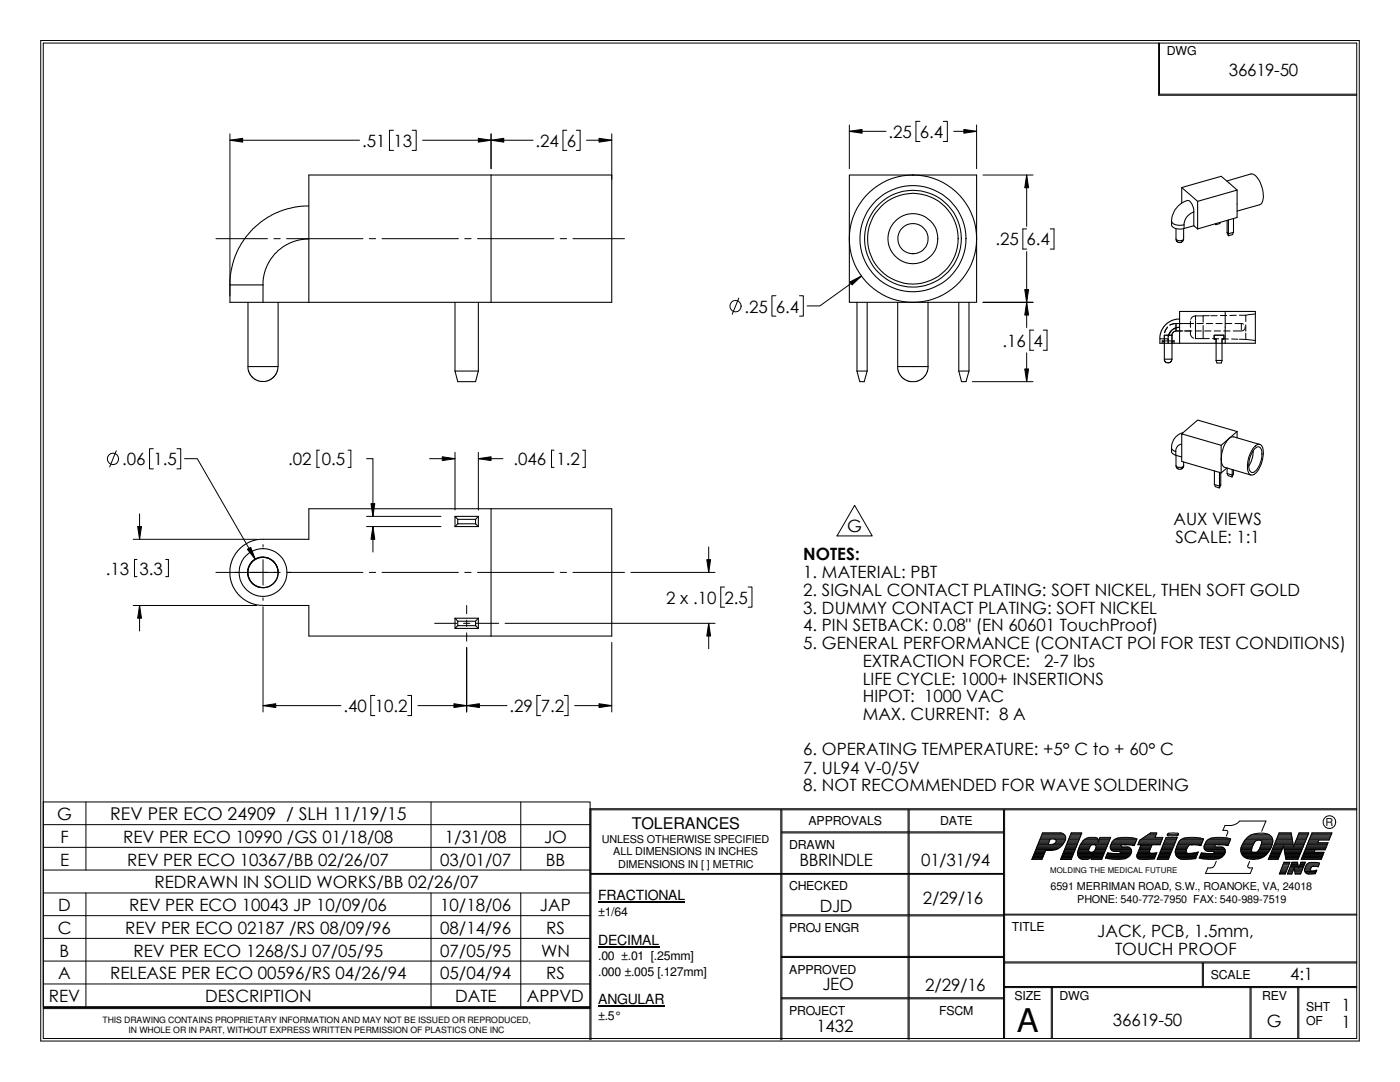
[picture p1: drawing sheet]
<svg xmlns="http://www.w3.org/2000/svg" width="279mm" height="216mm" viewBox="0 0 279 216" stroke-linecap="round" stroke-linejoin="round" font-family="sans-serif">
<g fill="none" stroke="#000" stroke-width=".2">
<path d="M8.1 8.1h263.2v199.6h-263.2zM8.6 8.6h262.2v198.6h-262.2zM231.2 8.6v10.4h39.6M231.4 8.6v10.2h39.4M45.9 28l2.5-.4v.8zM45.9 28h25.9M45.9 26.7v32.4M78.5 26h-.8v4h.8M82.3 26h.8v4h-.8M84.3 28h22.1M95.5 27.6l2.5 .4-2.5 .4zM98 28l2.5-.4v.8z"/>
<path d="M98 26.7v7M113.1 26h-.7v4h.7M115 26h.8v4h-.8M117.1 28h5M119.5 27.6l2.6 .4-2.6 .4zM122.1 26.7v9.1M169.5 26.2l2.5-.4v.8zM169.5 24.9v8.8M169.5 26.2h7.3M183.6 24.2h-.8v4h.8M188.3 24.2h.8v4h-.8M190.3 26.2h4.6"/>
<path d="M192.4 25.8l2.5 .4-2.5 .4zM194.9 24.9v8.8M196.2 34.9h10M204.9 34.9l.4 2.6h-.8zM204.9 34.9v10.3M43.1 47.6h10.3M54.7 47.6h1.2M57.2 47.6h15.2M73.7 47.6h1.3M76.2 47.6h15.3M92.8 47.6h1.2M95.3 47.6h15.2"/>
<path d="M111.8 47.6h1.3M114.3 47.6h10.3M147.4 59.5l-1.3 3.2M154.9 59h-.8v4.1h.8M159.6 59h.7v4.1h-.7M169.6 56.3l2.3-1.2-1.8 1.8zM171.9 55.1l-8.3 5.9h-2.5M204.5 57.8h.8l-.4 2.5zM204.9 45.7h-.8v4h.8M204.9 50.2v15.2M209.6 45.7h.8v4h-.8M194.1 76.2h12.1"/>
<path d="M196.2 60.3h10M204.5 73.6h.8l-.4 2.6zM204.9 60.3l.4 2.6h-.8zM204.9 70.4v5.8M206.3 65.9h-.8v4h.8M208.2 65.9h.8v4h-.8M231.9 68h2.4M231.9 68v.5M232.6 66.9h1.3M233 65.3l-.6 1.1M233.1 67.6v.9M233.6 66.9h-1.2v1.6l-.2-.3-.3-.2"/>
<path d="M233.7 66l-.6 1.2M233.9 66.9v1.6l.1-.3 .3-.2M234.3 68v.5M234.7 66a.88 .88 0 0 0-.8 .9M234.7 64.6h1.3M234.7 64.6h3.5M234.7 64.6l-1.2 .3M234.7 64.8v1.2h1.3M234.7 64.6v1.2M235.4 65.3l-1.2 .4M236.3 66h1.3M236.6 66h1.3"/>
<path d="M237.6 64.1v1.2M237.6 66v.5a1.02 1.02 0 0 0 .7 1M238.5 66h1.3M238.6 64.1v1.2M238.6 63.4v-.4v.9M238.6 64.6v1.2M238.6 66.5v1.1v-.2M238.6 65.5v1.3M238.6 67.6h1.5M238.8 64.6h1.3M240.1 63h1.2M240.1 63v1.3"/>
<path d="M240.1 64.9v1.3M240.1 66.3v1.3M240.1 63h-1.3a1.16 1.16 0 0 0-1.2 .7M240.1 67.6h1.2M240.4 66h1.3M240.7 64.6h1.3M241.6 63h1.3M242 67.6h1.2M242.3 66.9h2v.7h-.4v.9v-.9h.4v-.7h-2v.7zM242.3 66h1.3M242.3 67.6h.4v.9v-.9zM242.7 64.6h1.2"/>
<path d="M243.5 62.9h1.3M243.9 67.6h1.3M244.2 66h1.3M244.6 64.6h1.2M245.8 67.6l1.3 .1M246.5 64.6h1.2M246.7 62.9h-1.3M247.4 67.7h1.2M247.4 62.9h1.2M247.7 64.6v1.2M247.7 64.6l.5 .1M248.5 65.2a.81 .81 0 0 1-1.1 .8h-1.3"/>
<path d="M248.6 62.9v1.3M248.6 64.8v1.3M248.6 66.5v1.2M248.6 67.7l1.9 .2M250.5 62.7l-1.9 .2M23.2 90l-1.3 3.2M30.6 89.5h-.8v4.1h.8M35.3 89.5h.8v4.1h-.8M36.8 91.5h2.6l11.6 20.1M63.8 89.8h-.6v3.5h.6M69.5 89.8h.5v3.5h-.5M73.2 91.5h1.2v11.5"/>
<path d="M85.7 91.5h5.1M88.3 91.1l2.5 .4-2.5 .4zM90.8 90.3v11.5M95.5 91.5l2.5-.4v.8zM95.5 91.5h4.9M95.5 90.3v11.5M110.6 89.8h-.5v3.5h.5M116.3 89.8h.5v3.5h-.5M26.6 107.6h24.6M27.3 111.6h-.5v3.5h.5M27.5 105.1h.7l-.3 2.5zM27.9 102.5v5.1"/>
<path d="M33.1 111.6h.5v3.5h-.5M43.1 114.2h12.8M49.4 109.6l.6-.4 1 2.4zM52.5 108.7v.4M52.5 111.7v5.1M52.5 119.3v.5M57.2 114.2h15.2M73.2 105.1h14.8M73.2 103h14.8M73.7 114.2h1.3M74 100.5h.8l-.4 2.5zM74.4 105.1l.4 2.5h-.8z"/>
<path d="M74.4 105.1v5.1M76.2 114.2h15.3M92.8 114.2h1.2M95.3 114.2h15.2M111.8 114.2h1.3M114.3 114.2h10.3M125.9 114.2h16.8M141.1 111.7h.7l-.4 2.5zM141.4 109.1v5.1M144.6 117.1h-.8v4.1h.8M149.3 117.1h.8v4.1h-.8M170.6 100.8l3.5 6.1h-7.1z"/>
<path d="M26.6 120.8h24.6M27.9 120.8l.3 2.6h-.7zM27.9 120.8v5.1M52.5 121.1v21M74.8 138.8h-.8v4h.8M81.4 138.8h.7v4h-.7M86.7 124.4h4.5M92.5 124.4h1.3M93.1 120.8v1.7M93.1 123.7v1.3M93.1 126.3v1.6M93.1 129.2v12.9"/>
<path d="M95 124.4h4.5M100.8 124.4h41.9M107.9 138.8h-.8v4h.8M112.6 138.8h.8v4h-.8M122.1 128.2v13.9M141.4 124.4l.4 2.5h-.7zM141.4 124.4v5.1M52.5 140.8l2.5-.4v.8zM52.5 140.8h15.5M83.4 140.8h17.8M90.6 140.4l2.5 .4-2.5 .4zM93.1 140.8l2.6-.4v.8z"/>
<path d="M114.7 140.8h7.4M119.5 140.4l2.6 .4-2.6 .4zM8.6 160h109.2v40.9h-109.2zM8.6 169.1h109.2M8.6 173.6h109.2M8.6 164.5h109.2M8.6 178.2h109.2M17.1 160v13.6M17.1 178.2v22.7M86 160v13.6M86 178.2v22.7M103.9 160v13.6"/>
<path d="M103.9 178.2v22.7M117.9 174.5h82.4M117.9 174.3h82.4M155.8 161.6v45.9M156 161.6v45.9M156 166.2h44.3M156 166h44.3M181.2 161.6v4.4M181.2 166.2v8.1M181.2 174.5v8M181.4 161.6v4.4M181.4 166.2v8.1"/>
<path d="M181.4 174.5v8M200.3 161.6v45.6M200.5 161.6v45.6M206 171.3h2M206.1 171.1h2M206.2 170.9h2M206.2 170.7h2.1M206.3 170.5h2.1M206.4 170.3h2M206.5 170.1h2M206.6 169.9h2M206.7 169.7h3.3"/>
<path d="M206.8 169.5h4.1M206.8 169.3h4.5M206.9 169.1h4.6M207 168.9h4.8M207.1 168.7h4.9M207.1 168.5l3-.1a.53 .53 0 0 0 .6-.4 .53 .53 0 0 0-.3-.6h-.8l-.4 1.1M207.2 168.3h2.1M207.3 168.1h2M207.4 167.9h2M207.5 167.6h2M207.6 167.5h2M207.6 167.3h5.1"/>
<path d="M207.7 167h5M207.8 166.8h4.8M207.9 166.6h4.6M208 166.5h4.3M208.1 166.2h3.8M209.9 169.7a3 3 0 0 0 2.8-2.6l-.2-.4-.6-.5h-3.8l-2.2 5.3h2l.8-1.8M210.1 168.5h2M210.5 168.3h1.8M210.5 167.5h2.2M210.7 168.1h1.7M210.7 167.6h1.9M210.8 167.9h1.7"/>
<path d="M211.7 171.3h2.1M211.8 171.1h2.1M211.9 170.9h2.1M212 170.7h2.1M212 170.5h2.2M212.1 170.3h2.1M212.2 170.1h2.1M212.3 169.9h2.1M212.4 169.7h2.1M212.5 169.5h2.1M212.6 169.3h2.1M212.6 169.1h2.2"/>
<path d="M212.7 168.9h2.1M212.8 168.7h2.1M212.9 168.5h2.1M213 168.3h2.1M213 168.1h2.1M213.1 167.9h2.1M213.2 167.6h2.1M213.3 167.5h2.1M213.4 167.3h2.1M213.4 167h2.2M213.5 166.8h2.1M213.6 166.6h2.1"/>
<path d="M213.7 166.5h2.1M213.8 166.2h2.1l-2.1 5.3h-2.1zM213.8 166.2h2.1M215.1 170.1h5.3M215.1 170.3h5.2M215.1 170.5h5.2M215.1 169.9h2.2M215.1 170.7h5.1M215.1 169.7h2.2M215.2 170.9h4.9M215.2 169.5h2.1M215.3 169.3h2.1"/>
<path d="M215.3 171.1h2.5M215.3 169.1h2.2M215.4 168.9h2.2M215.6 168.7h2.2M215.6 171.3h1.9M215.6 168.5h5.5M215.8 168.3h5.4M215.9 168.1h5.4M216.1 167.9h5.2M216.3 167.6l.9-.5h1.4a.63 .63 0 0 1 .6 .9l.3-.9h2.2l-1.8 4.4h-2.1l.3-.9a1.8 1.8 0 0 1-2.9 .3 3.8 3.8 0 0 1 1.1-3.3zM216.3 167.6h2.9M216.5 167.5h2.7"/>
<path d="M216.9 167.3h2.1M217.8 171.3h2.1M217.9 171.1h2.1M218.3 169.9h2.2M218.5 169.7h2.1M218.6 169.5h2.1M218.7 168.7h2.3M218.7 169.3h2.1M218.7 169.1l-.2 .5a.68 .68 0 0 1-.6 .5 .68 .68 0 0 1-.6-.5v-.1M218.7 169.1a.38 .38 0 0 0-.3-.5 .69 .69 0 0 0-.9 .4l-.2 .5M218.7 168.9h2.2M218.7 169.1h2.2"/>
<path d="M219.3 167.6h2.1M219.4 167.5h2.1M219.5 167.3h2.1M220.6 171.1h4.4M220.7 170.9h4.6M220.8 170.7h4.7M220.9 170.5h4.7M221 170.3h1.2M221 171.3h3.6M221.6 168.9h2.2M221.6 169.1h3.8M221.6 169.3h4"/>
<path d="M221.7 168.7h2.1M221.7 169.5h4.1M221.7 168.5h4.8M221.8 168.3h4.8M221.9 169.7h3.9M221.9 168.1h4.8M222.1 167.9h4.6M222.2 167.6h4.6M222.4 169.9h3.4M222.5 167.5h4.4M223 167.3h3.4M223.5 170.3h2.2"/>
<path d="M223.6 170.1h2.2M224.4 168.6l2 .1 .5-1.3a5.6 5.6 0 0 0-4.6 .2 1.68 1.68 0 0 0-.5 2.1l.6 .2M224.8 168.6h-.9l-.2 .3 .2 .1h1.1a1.01 1.01 0 0 1 .9 .8 1.01 1.01 0 0 1-.6 1.1 3.8 3.8 0 0 1-3.3 .5l-1.4-.2 .5-1.1 2.3 .2 .2-.3-.2-.1M226 168.7h.4M226.9 170.7h3.7M226.9 170.9h3.6M226.9 170.5h3.8M226.9 171.1h3.6M227 170.3h3.8M227.1 170.1h2.4M227.1 168.5h4.4M227.1 171.3h3.3"/>
<path d="M227.2 169.9h2.2M227.2 168.3h4.4M227.2 169.7h2.2M227.3 168.1h4.4M227.3 169.5h2.2M227.4 167.9h4.4M227.4 167.7l2.2-1.5h1.3l-.4 .9h1.6l-.6 1.5h-1.6l-.5 1.2a.41 .41 0 0 0 .2 .4 .41 .41 0 0 0 .5 0l.8-.1-.5 1.3-2.6 .1a.73 .73 0 0 1-.7-.2 .73 .73 0 0 1-.2-.7l.8-2h-.6zM227.4 169.3h2.2M227.5 167.6h4.4M227.5 169.1h2.2M227.6 168.9h2.2M227.7 168.7h2.2"/>
<path d="M227.8 167.5h4.1M228 167.3h4M228.3 167h2.2M228.7 166.8h1.9M229 166.6h1.7M229.3 166.5h1.5M229.6 166.2h1.2M231 171.3h2.3M231.1 171.1h2.2M231.2 170.9h2.2M231.3 170.7h2.2M231.4 170.5h2.2"/>
<path d="M231.4 170.3h2.2M231.5 170.1h2.2M231.6 169.9h2.2M231.7 169.7h2.2M231.8 169.5h2.2M231.9 169.3h2.2M231.9 169.1h2.2M232 168.9h2.2M232.1 168.7h2.2M232.2 168.5h2.2M232.2 168.3h2.3M232.3 168.1h2.3"/>
<path d="M232.4 167.9h2.3M232.5 167.6h2.2M232.6 167.5h2.2M232.7 167.3h2.2M232.7 167.1h2.3l-1.8 4.4h-2.3zM233 166.6h2.1M233 166.5h2.2M233 166.4l.3-.2h1.1h.7l.1 .3-.3 .3h-.9h-.9l-.1-.1zM234.5 169.9h2.2M234.5 170.1h2.3M234.6 169.7h2.1M234.6 170.3h4.4"/>
<path d="M234.6 170.5h4.3M234.7 169.5h2.1M234.7 169.3h2.2M234.7 170.7h4.1M234.8 169.1h2.2M234.8 170.9h4M234.9 168.9h2.2M234.9 168.7h2.4M235 168.5h4.8M235 171.1h3.7M235.1 168.3h4.8M235.2 168.1h4.7"/>
<path d="M235.3 171.3h3.3M235.4 167.9h4.6M235.5 167.6h4.6M235.8 167.5h4.4M236.3 167.3h3.3M237.7 168.6l1.9 .1 .6-1.3a5.6 5.6 0 0 0-4.7 .2l-.6 1.1a2.16 2.16 0 0 0 .1 2.4 3.2 3.2 0 0 0 2.6 .4l1-.2M238.1 168.6a.81 .81 0 0 0-1.1 .4v.1a.68 .68 0 0 0-.2 .9 .68 .68 0 0 0 .9 .3l1.4-.3-.5 1.3M238.8 170.1h.3M239.3 168.7h.4M239.4 171.1h4.4M239.4 170.9h4.6M239.5 170.7h4.7"/>
<path d="M239.6 170.5h4.7M239.7 170.3h1.2M239.7 171.3h3.6M240.3 168.9h2.2M240.3 169.1h3.8M240.3 169.3h4M240.4 168.7h2.1M240.4 169.5h4.1M240.5 168.5h4.7M240.5 168.3h4.8M240.6 169.7h3.9M240.6 168.1h4.8"/>
<path d="M240.8 167.9h4.6M241 167.6h4.5M241.1 169.9h3.5M241.2 167.5h4.4M241.7 167.3h3.4M242.2 170.3h2.2M242.3 170.1h2.2M242.7 171.8l-.5 1.2-.3 .1-.9 .1-.4 1.1h8.9l.5-1.1-.8-.1-.2-.2 .4-1M243.1 168.6l2 .1 .5-1.3a5.6 5.6 0 0 0-4.6 .2 1.68 1.68 0 0 0-.5 2.1l.6 .2M243.5 168.6h-.9l-.2 .3 .2 .1h1.1a1.01 1.01 0 0 1 .9 .8 1.01 1.01 0 0 1-.6 1.1 3.8 3.8 0 0 1-3.3 .5l-1.4-.2 .5-1.1 2.3 .2 .2-.3-.2-.1M244.7 168.7h.4M247.6 169.7h2.2"/>
<path d="M247.6 169.5h2.2M247.6 169.3h2.3M247.6 169.9h2.2M247.7 169.1h2.2M247.7 170.1h5.4M247.7 170.3h5.2M247.8 168.9h2.2M247.9 168.7h2.2M247.9 170.5h4.9M247.9 168.5h2.2M248 170.7h4.6M248 168.3h2.3"/>
<path d="M248.2 168.1h2.2M248.2 170.9h4.1M248.3 167.9h2.3M248.4 171.1h3.5M248.5 167.6h2.5M248.6 167.5h5.4M248.8 167.3h5.1M248.9 171.3h2.5M249 167h4.8M249.3 166.8h4.4M249.6 166.6a3.8 3.8 0 0 1 4.1 .3l.3 .6v.5M249.6 166.6a4.1 4.1 0 0 0-1.9 2.5"/>
<path d="M249.6 166.6h3.8M250.2 166.5h2.8M250.4 168l-.4 .8a.86 .86 0 0 0 0 1.2 .93 .93 0 0 0 1.2-.3M250.4 168l.6-.4h.4a.49 .49 0 0 1 .5 .4 .49 .49 0 0 1-.2 .5l-.5 1.2M251 169.9h2.2M251.2 169.7h2.2M251.3 169.5h2.2M251.4 169.3h2.2M251.5 169.1h2.2M251.5 167.6h2.5M251.5 168.9h2.3M251.6 168.7h2.2"/>
<path d="M251.7 168.5h2.2M251.8 168.3h2.2M251.8 167.9h2.2M251.8 165.9l.8-2.1h-5.2a2.85 2.85 0 0 1-1.9 .9h-1l-.4 1h.7l.2 .1v.4l-.3 .6M251.8 168.1h2.2M253.2 171.3h1.9M253.3 171.1h1.9M253.4 170.9h1.9M253.4 170.7h2M253.5 170.5h2M253.6 170.3h2M253.7 170.1h2"/>
<path d="M253.7 168.9v.1M253.8 169.9h1.9M253.9 169.7h1.9M254 169.5h1.9M254 169.3h2M254 168a3.8 3.8 0 0 1-6 2.8l-.4-1 .1-.7M254.1 169.1h2M254.2 168.9h1.9M254.3 168.7h3.8M254.3 168.5h3.8M254.4 168.3h3.6M254.5 168.1h3.5"/>
<path d="M254.6 167.9h3.4M254.7 167.6h3.2M254.8 167.5h3.1M254.8 167.3h3.1M254.9 167h3M255 166.8h2.8M255.1 166.6h2.7M255.2 166.5h2.5M255.3 166.2h2.4l.4 2.7 1.1-2.7h2l-2.2 5.3h-2.4l-.4-2.7-1.1 2.7h-2zM255.3 166.2h2.4M255.4 174.3h1.1M255.4 174.1h1.2"/>
<path d="M255.5 173.9h1.2M255.6 173.7h1.2M255.7 173.4h1.2M255.8 173.2h1.2M255.9 173h1.1M255.9 172.8h1.2M256 172.6h1.2M256.2 172.3h1.1M256.2 168.9h3.9M256.2 169.1h3.9M256.2 172h1.2l-.9 2.4h-1.2zM256.2 169.3h3.8"/>
<path d="M256.2 172.1h1.2M256.3 169.5h3.6M256.3 169.7h3.5M256.4 169.9h3.3M256.4 170.1h3.2M256.4 170.3h3.1M256.5 170.5h3M256.5 170.7h2.9M256.5 170.9h2.8M256.5 171.1h2.7M256.6 171.3h2.5M257 174.3h.8"/>
<path d="M257 174.2h.9M257.1 173.9h.9M257.2 173.8h.8M257.3 173.6h.8M257.3 173.4h.9M257.4 173.2h2.6M257.5 173.1h1.6M257.6 172.9h1.5M257.6 172.7h1.5M257.7 172.5h1.3M257.8 172.3h1.2M257.9 172h1.1l.2 1.3 .4-1.3h.9l-1 2.4h-1l-.2-1.2-.5 1.2h-.9z"/>
<path d="M257.9 172.2h1.1M257.9 172.1h1.1M258.2 168.7h2M258.3 168.5h2M258.3 173.4h1.7M258.4 173.6h1.5M258.4 173.8h1.4M258.4 168.3h1.9M258.4 173.9h1.4M258.4 174.2h1.3M258.4 174.3h1.2M258.5 168.1h1.9"/>
<path d="M258.6 167.9h1.9M258.7 167.6h1.9M258.7 167.5h2M258.8 167.3h2M258.9 167h2M259 166.8h1.9M259.1 166.6h1.9M259.2 166.5h1.9M259.2 166.2h2M259.2 173.1h.9M259.3 172.9h.9M259.4 172.7h.9"/>
<path d="M259.5 172.5h.8M259.5 172.3h.9M259.6 172.2h.9M259.6 172.1h.9M259.8 171.3h3.9M259.8 171.1h4M259.9 170.9h4M260 170.7h4M260.1 170.5h4M260.2 170.3h4M260.3 170.1h3.9M260.3 169.9h2"/>
<path d="M260.3 173.4h1.2M260.3 173.7h1.3M260.4 173.9h2.3M260.4 169.7h2M260.4 173.2h1.2M260.5 169.5h4M260.5 173h1.2M260.5 174.1h2.1M260.6 169.3h4M260.6 172.8h2.5M260.7 169.1h4M260.7 172.6h2.5"/>
<path d="M260.7 168.9h4.1M260.8 174.3h1.7M260.8 168.7h4M260.9 168.5h4M260.9 172.4h2.4M261 168.3h4M261.1 168.1h1.9M261.2 167.9h1.9M261.2 167.6h2M261.2 172.2h1.9M261.3 167.5h4M261.4 167.3h4"/>
<path d="M261.5 167h4M261.5 173.4l.2 .4 1.1-.1M261.5 173.4l.2-.4 .3-.2 1.1 .2 .3-.8-1.8-.1a1.5 1.5 0 0 0-1.1 2l.6 .3 1.4-.1M261.6 166.8h4M261.7 166.6h3.9M261.7 166.5h4M261.8 166.2h4l-.6 1.4h-2l-.2 .5h2l-.5 1.5h-2.1l-.2 .5h2l-.5 1.4h-4zM261.8 166.2h4M262.6 173.7h.2M262.8 173.7l-.3 .6M270.8 161.4h-153.1v46.1M270.8 161.6h-152.9v45.9"/>
<path d="M8.6 182.7h109.2M8.6 187.2h109.2M8.6 191.8h109.2M8.6 196.3h109.2M155.9 182.8h44.4M155.9 182.5h44.4M155.9 191.1h44.4M155.9 190.8h44.4M155.9 199.3h44.4M155.9 199.1h44.4M181.2 182.8v8M181.2 191.1v8"/>
<path d="M181.2 199.3v8.1M181.4 182.8v8M181.4 191.1v8M181.4 199.3v8.1M200.5 182.6h70.3M200.5 182.4h70.3M200.5 192.2h70.3M200.5 191.9h70.3M200.5 197.1h70.3M200.5 196.8h70.3M209.8 197.1v10.1M210 197.1v10.1"/>
<path d="M239.9 192.2v4.6M240.2 192.2v4.6M249.5 197.1v10.1M249.7 197.1v10.1M259 197.1v10.1M259.2 197.1v10.1M8.6 201.3h109.2M8.6 201h109.2"/>
<circle cx="146.8" cy="61.1" r="1.13"/>
<circle cx="22.5" cy="91.6" r="1.13"/>
<circle cx="265.3" cy="164" r="1.27"/>
</g>
<g fill="none" stroke="#000" stroke-width=".21">
<path d="M61.6 34.9h60.5v25.4h-60.5zM98 34.9v25.4M169.5 34.9h25.4v25.4h-25.4zM235.8 37.4v3.1M235.8 37.4l7.9-2.2 3.2 2.7M235.8 37.4l3.2 2.8M244.9 36.1l4.7-1.4a2.37 2.37 0 0 1 1.9 1.8 5 5 0 0 1 .2 4.2l-4.8 1.4M246.9 37.9l-7.9 2.3M246.9 37.9v5.5l-7.9 2.3M52.5 56.9h-6.6v3.4h15.7M52.5 56.9v3.4M61.6 41.1l-2.5 .2-3.3 .9-2.6 1.3-2.7 2.2-2.2 2.7-1.3 2.6-.9 3.3-.2 2.5"/>
<path d="M61.6 47.7l-1.2 .1-1.8 .4-1.7 .8-1.4 1-1.4 1.6-.8 1.3-.6 1.8-.2 2.2M233.8 44.2a1.95 1.95 0 0 0 2.5 .6M234.7 45.6v2.3l.1 .2 .4 .3h.5l.3-.2 .2-.5M236.2 45.6v2.1a.95 .95 0 0 1-1.5 0M238.3 42.3a2.8 2.8 0 0 0-2 2.5v.8M238.3 45l.7 .7M238.3 42.3v2.7M238.3 42.3l-.1-.9-.3-.6a.98 .98 0 0 0-.7-.8 .98 .98 0 0 0-1 .3 4.4 4.4 0 0 0-2.2 5l.6 .3 1.1 .1 2.6-.7M239 40.2v5.5M242.5 44.7l.2 .1M242.7 44.7v.1M243.5 44.4l-.1 .2-.7 .2"/>
<path d="M244.9 44v2.4M244.9 46.4l.3 .3M244.9 46.4l.3 .6M245.2 43.9v2.8M245.2 46.7v.3M246.2 46.4l-1 .3M246.2 43.6v2.8M246.2 46.4l-.2 .4-.8 .2M49.5 60.3v13.3l.2 .8 .7 1 .8 .5 .8 .2h1.2l.9-.5 .8-.7 .4-.8 .2-.9M49.5 73.2h6M55.5 60.3v12.9M90.8 74h4.7"/>
<path d="M90.8 60.3v13.7M90.8 74l.6 2.2h3.5l.6-2.2M95.5 60.3v13.7M171 60.3v13.7M171 74h2.1M171 74l.6 2.2h.9l.6-2.2M173.1 60.3v13.7M179.2 73.2h6M179.2 60.3v13.3l.2 .7 .4 .8 .8 .7 1.1 .4 1.2-.1 .8-.3 .8-.7 .6-1 .1-.9M185.2 60.3v12.9M191.3 74h2.1M191.3 74l.6 2.2h.9l.6-2.2"/>
<path d="M191.3 60.3v13.7M193.4 60.3v13.7M231.5 67.6h1.6M232.4 68.5v3.5l.3 .3 .6 .1 .4-.3 .2-.4M232.4 71.7h1.5M233.1 67.6v.9M233.9 68.5v3.2M235.4 63.7l-1.4 .2-1.3 .8-.8 1-.4 1.4v1.4h3.9M235.4 62.1h15.1v6.4h-15.1zM235.4 65.3l-.9 .1-.8 .6-.4 .7-.2 .9M242.7 71.9h1.2M242.7 68.5v3.4"/>
<path d="M242.7 71.9l.2 .5h.9l.1-.5M243.9 68.5v3.4M244.5 62.1v6.4M234.7 90.1v.7M234.7 90.8v2.3l.3 .4 .2 .1M235.8 88.6a1.4 1.4 0 0 0-1.1 1.5 .89 .89 0 0 1-.9-.7M236.1 86.3a3.3 3.3 0 0 0-2.3 3.8 1.02 1.02 0 0 0 .9 .7l1.1 .4M236.2 92.9l-.1 .2-.3 .2-.9-.1-.2-.3M236.2 92.2v.7M236.2 92.9l-.3 .6-.7 .1M242.4 96.7l1 .3M242.4 93.9v2.8"/>
<path d="M242.4 96.7l.2 .4 .7 .3M243.4 94.2v2.8M243.6 96.8l-.2 .2M243.6 94.3v2.5M243.6 96.8l-.3 .6 .1-.4M243.7 94.4l1.2-1v1.1M243.7 88.9l-7.9-2.3v5.5l7.9 2.3M243.7 88.9v5.5M244.9 94.5l1 .3M244.9 94.5l.2 .4 .8 .3M245.9 93.7v1.1M245.9 94.8v.4"/>
<path d="M246.2 94.6l-.3 .2M246.2 93.8v.8M246.2 94.6l-.3 .6M246.9 86.1l-7.9-2.3-3.2 2.8M246.9 86.1l-3.2 2.8M246.9 86.1v1.3M250.1 90l-.1 1.2-.8 1.8M250.2 89.3a.98 .98 0 0 1 1.6-.4 5.2 5.2 0 0 1-.6 4.7l-.1 .3a1.17 1.17 0 0 1-1.8 .6l-.2-.3a5.3 5.3 0 0 1 .6-4zM250.5 89.5a.78 .78 0 0 1 .9-.2 .78 .78 0 0 1 .4 .8 4.5 4.5 0 0 1-1.7 4.2 .89 .89 0 0 1-.9-1.1 5.2 5.2 0 0 1 1.3-3.7zM251.4 88.7l-5.2-1.5a2.37 2.37 0 0 0-1.9 1.7 4.9 4.9 0 0 0-.2 4.1l.3 .3 5.2 1.5M52.5 111.2l1.3 .3 .9 .7 .6 1 .2 1M52.5 111.2l-1 .1-1 .5-.7 .8-.4 1.1 .1 1.4 .6 1.1 1.2 .8 1.2 .3"/>
<path d="M90.8 103h4.7M90.8 105.1h4.7M91.4 103.6l-.6-.6v2.1M91.4 104.5l-.6 .6M91.4 103.6v.9h3.5M91.4 103.6h3.5M94.9 104.5l.6 .6M95.5 103v2.1M95.5 103l-.6 .6v.9M98 101.5v25.4M52.5 120.8l-1.3-.1-1.7-.6-1.5-1.1-1.1-1.2-.6-1.3-.4-1.6v-1.7l.6-1.8 .7-1.2 1.3-1.3 1.2-.7 1.5-.5 10.4-.1v-6.1h60.5v25.4h-60.5v-6.1h-9.1M90.8 123.4v2"/>
<path d="M90.8 123.4l.6 .6M90.8 123.4h4.7M91.4 124.8l-.6 .6h4.7M91.4 124v.8h3.5M91.4 124h3.5M94.9 124.8l.6 .6M95.5 123.4v2M95.5 123.4l-.6 .6v.8M119.4 180h17.3M119.4 189h12.2M119.4 200.8h13.2"/>
<circle cx="182.2" cy="47.6" r="5"/>
<circle cx="182.2" cy="47.6" r="9"/>
<circle cx="182.2" cy="47.6" r="12.7"/>
<circle cx="182.2" cy="47.6" r="10.6"/>
<circle cx="182.2" cy="47.6" r="9.7"/>
<circle cx="182.2" cy="47.6" r="3"/>
<circle cx="52.5" cy="114.3" r="3"/>
<circle cx="52.5" cy="114.2" r="3.1"/>
<circle cx="52.5" cy="114.2" r="4.8"/>
</g>
<g fill="#000">
<path d="M45.9 28l2.5-.4v.8zM98 28l2.5-.4v.8zM95.5 27.6l2.5 .4-2.5 .4zM119.5 27.6l2.6 .4-2.6 .4zM169.5 26.2l2.5-.4v.8zM192.4 25.8l2.5 .4-2.5 .4zM204.9 34.9l.4 2.6h-.8zM169.6 56.3l2.3-1.2-1.8 1.8zM204.9 60.3l.4 2.6h-.8zM204.5 73.6h.8l-.4 2.6zM204.5 57.8h.8l-.4 2.5zM88.3 91.1l2.5 .4-2.5 .4z"/>
<path d="M95.5 91.5l2.5-.4v.8zM27.5 105.1h.7l-.3 2.5zM49.4 109.6l.6-.4 1 2.4zM74.4 105.1l.4 2.5h-.8zM74 100.5h.8l-.4 2.5zM141.1 111.7h.7l-.4 2.5zM27.9 120.8l.3 2.6h-.7zM141.4 124.4l.4 2.5h-.7zM52.5 140.8l2.5-.4v.8zM90.6 140.4l2.5 .4-2.5 .4zM93.1 140.8l2.6-.4v.8zM119.5 140.4l2.6 .4-2.6 .4z"/>
</g>
<text font-size="6.5" x="202.9" y="205.9">A</text>
<text font-size="3.5" x="22" y="163.7">REV PER ECO 24909 / SLH 11/19/15</text>
<g font-size="3.4">
<text x="245.2" y="15.2">36619-50</text>
<text x="72.3" y="29.3">.51</text>
<text x="78.5" y="29.3">13</text>
<text x="106.9" y="29.3">.24</text>
<text x="113.1" y="29.3">6</text>
<text x="177.3" y="27.5">.25</text>
<text x="183.6" y="27.5">6.4</text>
<text x="198.7" y="49">.25</text>
<text x="204.9" y="49">6.4</text>
<text x="148.6" y="62.4">.25</text>
<text x="154.9" y="62.4">6.4</text>
<text x="200.1" y="69.2">.16</text>
<text x="206.3" y="69.2">4</text>
<text x="24.4" y="92.8">.06</text>
<text x="30.6" y="92.8">1.5</text>
<text x="57.5" y="92.8">.02</text>
<text x="64.3" y="92.8">0.5</text>
<text x="102.5" y="92.8">.046</text>
<text x="111.1" y="92.8">1.2</text>
<text x="169.1" y="106.2">G</text>
<text x="234.2" y="104.8">AUX VIEWS</text>
<text x="160.3" y="111.8">NOTES:</text>
<text x="234.6" y="108.3">SCALE: 1:1</text>
<text x="21.1" y="114.6">.13</text>
<text x="27.9" y="114.6">3.3</text>
<text x="160.3" y="115.4">1. MATERIAL: PBT</text>
<text x="160.3" y="118.9">2. SIGNAL CONTACT PLATING: SOFT NICKEL, THEN SOFT GOLD</text>
<text x="133" y="120.4">2 x .10</text>
<text x="144.6" y="120.4">2.5</text>
<text x="160.3" y="122.4">3. DUMMY CONTACT PLATING: SOFT NICKEL</text>
<text x="160.3" y="126">4. PIN SETBACK: 0.08&quot; (EN 60601 TouchProof)</text>
<text x="160.3" y="129.5">5. GENERAL PERFORMANCE (CONTACT POI FOR TEST CONDITIONS)</text>
<text x="172.2" y="133.1">EXTRACTION FORCE:</text>
<text x="172.2" y="136.6">LIFE CYCLE: 1000+ INSERTIONS</text>
<text x="208.4" y="133.1">2-7 lbs</text>
<text x="68.5" y="142.1">.40</text>
<text x="74.8" y="142.1">10.2</text>
<text x="101.7" y="142.1">.29</text>
<text x="107.9" y="142.1">7.2</text>
<text x="172.2" y="140.1">HIPOT: 1000 VAC</text>
<text x="172.2" y="143.7">MAX. CURRENT: 8 A</text>
<text x="160.3" y="154.3">7. UL94 V-0/5V</text>
<text x="160.3" y="150.7">6. OPERATING TEMPERATURE: +5° C to + 60° C</text>
<text x="160.3" y="157.9">8. NOT RECOMMENDED FOR WAVE SOLDERING</text>
<text x="11.4" y="163.7">G</text>
<text x="12" y="172.7">E</text>
<text x="12.1" y="168.2">F</text>
<text x="24.6" y="168.2">REV PER ECO 10990 /GS 01/18/08</text>
<text x="25.4" y="172.7">REV PER ECO 10367/BB 02/26/07</text>
<text x="87.9" y="172.7">03/01/07</text>
<text x="88.8" y="168.2">1/31/08</text>
<text x="108.6" y="168.2">JO</text>
<text x="108.9" y="172.7">BB</text>
<text x="159.6" y="172.8">BBRINDLE</text>
<text x="183.9" y="172.8">01/31/94</text>
<text x="30.8" y="177.2">REDRAWN IN SOLID WORKS/BB 02/26/07</text>
<text x="11.6" y="181.8">D</text>
<text x="25.8" y="181.8">REV PER ECO 10043 JP 10/09/06</text>
<text x="87.9" y="181.8">10/18/06</text>
<text x="107.8" y="181.8">JAP</text>
<text x="163.6" y="181.9">DJD</text>
<text x="184.2" y="180.3">2/29/16</text>
<text x="11.5" y="186.4">C</text>
<text x="11.9" y="190.9">B</text>
<text x="25" y="186.4">REV PER ECO 02187 /RS 08/09/96</text>
<text x="26.6" y="190.9">REV PER ECO 1268/SJ 07/05/95</text>
<text x="87.9" y="190.9">07/05/95</text>
<text x="87.9" y="186.4">08/14/96</text>
<text x="108" y="190.9">WN</text>
<text x="109" y="186.4">RS</text>
<text x="219" y="187">JACK, PCB, 1.5mm,</text>
<text x="222.5" y="190.6">TOUCH PROOF</text>
<text x="11.6" y="195.4">A</text>
<text x="22" y="195.4">RELEASE PER ECO 00596/RS 04/26/94</text>
<text x="87.9" y="195.4">05/04/94</text>
<text x="109" y="195.4">RS</text>
<text x="164.1" y="197.6">JEO</text>
<text x="184.7" y="197.7">2/29/16</text>
<text x="257.5" y="195.5">4:1</text>
<text x="9.7" y="200">REV</text>
<text x="40.9" y="200">DESCRIPTION</text>
<text x="90.8" y="200">DATE</text>
<text x="105.2" y="200">APPVD</text>
<text x="267.7" y="201.6">1</text>
<text x="163" y="205.8">1432</text>
<text x="222.1" y="204.8">36619-50</text>
<text x="252.9" y="205">G</text>
<text x="267.7" y="205.2">1</text>
</g>
<text font-size="3.2" x="126.1" y="165.4">TOLERANCES</text>
<g font-size="2.8">
<text x="119.4" y="179.6">FRACTIONAL</text>
<text x="119.4" y="188.6">DECIMAL</text>
<text x="119.4" y="200.4">ANGULAR</text>
</g>
<g font-size="2.5">
<text x="232.9" y="11">DWG</text>
<text x="161.3" y="164.6">APPROVALS</text>
<text x="187.6" y="164.6">DATE</text>
<text x="157.5" y="169.4">DRAWN</text>
<text x="157.5" y="177.7">CHECKED</text>
<text x="119.4" y="182.7">±1/64</text>
<text x="157.5" y="186">PROJ ENGR</text>
<text x="201.9" y="185.8">TITLE</text>
<text x="119.4" y="191.6">.00 ±.01 [.25mm]</text>
<text x="119.4" y="194.8">.000 ±.005 [.127mm]</text>
<text x="157.5" y="194.3">APPROVED</text>
<text x="241.6" y="195.4">SCALE</text>
<text x="119.4" y="203.5">±.5°</text>
<text x="157.5" y="202.5">PROJECT</text>
<text x="187.5" y="202.5">FSCM</text>
<text x="202.5" y="199.6">SIZE</text>
<text x="211.5" y="199.6">DWG</text>
<text x="251.9" y="199.6">REV</text>
<text x="260.7" y="201.6">SHT</text>
<text x="260.7" y="204.5">OF</text>
</g>
<g font-size="2.2">
<text x="264.5" y="164.8">R</text>
<text x="120.1" y="168.1">UNLESS OTHERWISE SPECIFIED</text>
<text x="122.4" y="170.7">ALL DIMENSIONS IN INCHES</text>
<text x="123.4" y="173.2">DIMENSIONS IN [ ] METRIC</text>
<text x="209.6" y="177.6">6591 MERRIMAN ROAD, S.W., ROANOKE, VA, 24018</text>
<text x="215" y="180.1">PHONE: 540-772-7950 FAX: 540-989-7519</text>
</g>
<g font-size="1.7">
<text x="20.4" y="204">THIS DRAWING CONTAINS PROPRIETARY INFORMATION AND MAY NOT BE ISSUED OR REPRODUCED,</text>
<text x="25.7" y="206.1">IN WHOLE OR IN PART, WITHOUT EXPRESS WRITTEN PERMISSION OF PLASTICS ONE INC</text>
</g>
<text font-size="1.6" x="209.6" y="174.1">MOLDING THE MEDICAL FUTURE</text>
</svg>
